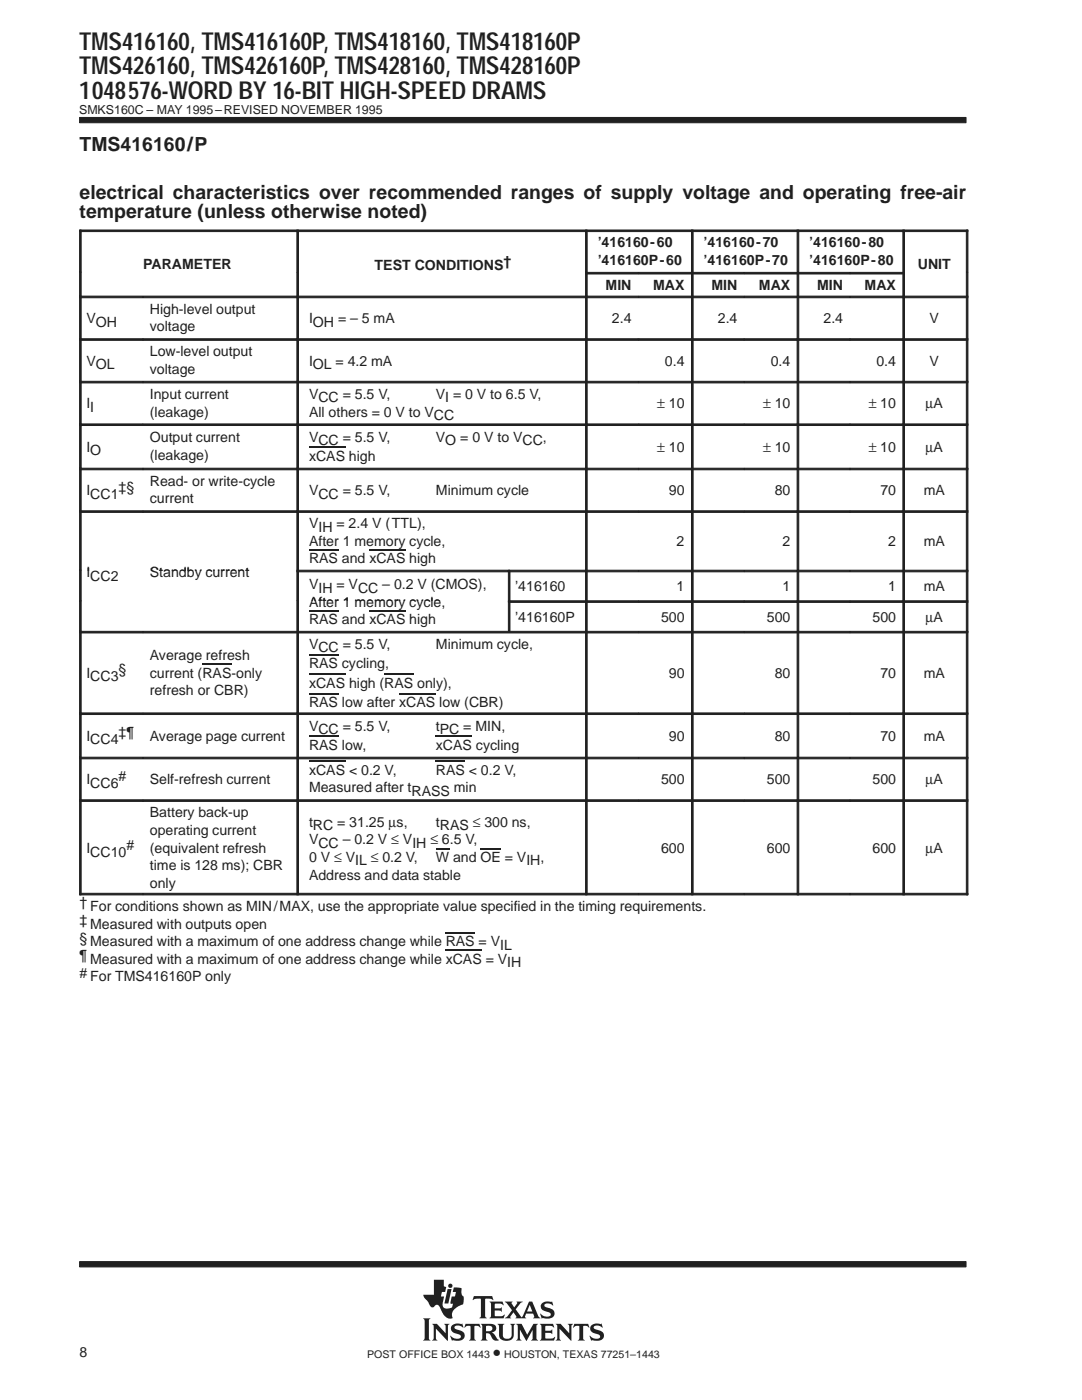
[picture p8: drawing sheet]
<svg xmlns="http://www.w3.org/2000/svg" width="216mm" height="279mm" viewBox="0 0 216 279" stroke-linecap="round" stroke-linejoin="round" font-family="sans-serif">
<g fill="#231f20" stroke="#231f20" stroke-width=".2">
<path d="M15.9 23.4h176.9v1.1h-176.9z" fill-rule="evenodd"/>
<path d="M15.9 251.8h176.9v1h-176.9z" fill-rule="evenodd"/>
</g>
<g fill="#231f20">
<path d="M89.3 257.3h.8l-.6 2.8h-.8z"/>
<path d="M95.9 264.2h2.1a.85 .85 0 0 1 1 .8 .85 .85 0 0 1-.9 .9l.4 .3 .7 1 .4 .2-.2 .1a1.11 1.11 0 0 1-1.4-.9l-.3-.4-.7-.1v1l.3 .4h-1.4l.3-.5v-2.3z" fill-rule="evenodd"/>
<path d="M100.7 259.8h1.6l-.2 .4 .5 .7 .6-.8-.1-.3h1.2l-.5 .3-.9 1.2 1 1.5a.22 .22 0 0 0 .3 0 .22 .22 0 0 0 .1-.2l1.3-2.8h.6l1.2 2.8 .4 .5-1.4-.1a.24 .24 0 0 0 .2-.1 .24 .24 0 0 0 0-.3l-.2-.4h-1.4l-.3 .6 .3 .3h-2.2l.2-.4-.5-.8-.7 .9 .2 .3h-1.3l.5-.4 1-1.2z" fill-rule="evenodd"/>
<path d="M118 264.5a2.12 2.12 0 0 1 1.9-.2l.1-.2 .3 .8-.8-.3h-.7a.35 .35 0 0 0-.3 .2 .35 .35 0 0 0 .2 .4l.5 .2a1.16 1.16 0 0 1 1.2 1.6 1.23 1.23 0 0 1-1.1 .6l-1.1-.1-.2 .1-.4-1 .9 .5 .7 .1a.47 .47 0 0 0 .6-.5 .47 .47 0 0 0-.6-.4 1.29 1.29 0 0 1-1.4-1.5z" fill-rule="evenodd"/>
<path d="M114.6 264.2h2.8l.2 .8-.5-.4h-.6l-.1 .1v2.4l.3 .4h-1.4l.3-.4v-2.4l-.1-.1h-.6l-.6 .4z" fill-rule="evenodd"/>
<path d="M107.7 264.2h2.6l.2 .8-.6-.4-1.1 .1v.9h1l.4-.3v.9l-.3-.2h-1.1v1.1h1.4l.5-.3-.2 .7h-2.8l.3-.5v-2.3z" fill-rule="evenodd"/>
<path d="M110.9 264.2h1l1.7 1.9v-1.5l-.3-.4h1l-.3 .4v3l-2.4-2.4v1.9l.3 .4h-1l.3-.4v-2.5z" fill-rule="evenodd"/>
<path d="M103 264.2h1.1l1.1 2.2 1.2-2.2h.9l-.3 .4v2.5l.4 .4h-1.4l.3-.4v-1.7l-1.3 2.2-1.3-2.3v1.8l.4 .4h-1.1l.3-.5v-2.3z" fill-rule="evenodd"/>
<path d="M90.2 264.5a2.17 2.17 0 0 1 1.9-.2l.1-.2 .3 .8-.8-.3h-.7a.36 .36 0 0 0-.3 .4 .36 .36 0 0 0 .4 .3l.3 .1a1.19 1.19 0 0 1 1.3 1.5l-.1 .1a1.23 1.23 0 0 1-1.1 .6l-1.1-.1-.2 .1-.4-1h.1a1.37 1.37 0 0 0 2.1 .2 .6 .6 0 0 0-.8-.6 1.08 1.08 0 0 1-1-.5 1.08 1.08 0 0 1 0-1.1z" fill-rule="evenodd"/>
<path d="M92.9 264.2h2.8l.2 .8-.5-.4h-.6l-.1 .1v2.4l.3 .4h-1.4l.2-.2 .1-.3v-2.3l-.7-.1-.6 .4z" fill-rule="evenodd"/>
<path d="M99.3 264.2h1.3l-.3 .3 .1 2.2 .2 .4 .8 .1a.73 .73 0 0 0 .7-.8v-1.9l-.3-.3h1l-.3 .3v2a1.56 1.56 0 0 1-1.3 1.1 1.56 1.56 0 0 1-1.5-.6l-.1-2.5z" fill-rule="evenodd"/>
<path d="M86.2 264.2h1l1.7 1.9v-1.5l-.3-.4h1.1l-.3 .3v3.1l-2.4-2.4v1.9l.3 .4h-1.1l.3-.5v-2.3z" fill-rule="evenodd"/>
<path d="M84.4 263.1h1.5l-.3 .3v3.8l.3 .3h-1.5l.3-.5v-3.4z" fill-rule="evenodd"/>
<path d="M94.6 258.7h3.6l.2 .8-.7-.3-.9 .1v3.4l.3 .4h-1.4l.3-.4v-3.4l-1-.1-.7 .2z" fill-rule="evenodd"/>
<path d="M97.7 259.8h2.6l.2 .7-.7-.3h-1.1v.9h1.1l.3-.2v.9l-.3-.2-1.1-.1v1.1l.1 .1h1.3l.5-.4 .1 .1-.2 .7h-2.8l.3-.6v-2.2z" fill-rule="evenodd"/>
<path d="M108.1 260.2l.1-.1a1.87 1.87 0 0 1 1.4-.3l.4 .1 .2-.2 .2 .8-1.1-.4a.44 .44 0 0 0-.7 .4 .44 .44 0 0 0 .6 .4 1.34 1.34 0 0 1 1.4 1.4 1.13 1.13 0 0 1-1.1 .9l-.8-.1a.37 .37 0 0 0-.6 .1l-.3-1 .1-.1 .6 .5 .8 .2a.47 .47 0 0 0 .6-.5 .47 .47 0 0 0-.5-.5h-.2a1.11 1.11 0 0 1-1.2-1.6z" fill-rule="evenodd"/>
<path d="M86.6 255.4h2v1.3l.4 .2-.2 .9h-.6l-.2 .9h.6l-.2 1.1a1.11 1.11 0 0 0 .3 1.3l.6 .1 .9-.3 .2-.7-.5-.1 .2-1.4h.7l.2-.9h-.7l.3-.9 1.5 .2v.9l.1 .5 .3 .2v1a.54 .54 0 0 1-.4 .7l-.4 .2a2.35 2.35 0 0 0-1.5 1.6v.4a.29 .29 0 0 1 .1 .3 .29 .29 0 0 1-.2 .2l-.1 .1a2.21 2.21 0 0 1-2-1.9l-.1-.1a.68 .68 0 0 0-.5-.8 .68 .68 0 0 0-.8 .4 .88 .88 0 0 1-1.1-.8l-.8-1-.2-.6h2.1z" fill-rule="evenodd"/>
<circle cx="89.9" cy="256.6" r=".43"/>
</g>
<g fill="#fff">
<path d="M105.7 260.4l.5 1.3h-1z"/>
<path d="M97 264.7l.6-.1a.56 .56 0 0 1 .7 .5 .56 .56 0 0 1-.7 .6h-.6z" fill-rule="evenodd"/>
</g>
<g fill="#231f20" stroke="#231f20" stroke-width=".2">
<path d="M15.9 45.9h.3v8.4h-.3z" fill-rule="evenodd"/>
<path d="M15.9 45.9h43.3v.3h-43.3z" fill-rule="evenodd"/>
<path d="M59.2 45.9h.4v8.4h-.4z" fill-rule="evenodd"/>
<path d="M59.2 45.9h57.6v.3h-57.6z" fill-rule="evenodd"/>
<path d="M116.8 45.9h.4v8.4h-.4z" fill-rule="evenodd"/>
<path d="M116.8 45.9h21.2v.3h-21.2z" fill-rule="evenodd"/>
<path d="M138 45.9h.3v8.4h-.3z" fill-rule="evenodd"/>
<path d="M138 45.9h21v.3h-21z" fill-rule="evenodd"/>
<path d="M159.1 45.9h.3v8.4h-.3z" fill-rule="evenodd"/>
<path d="M159.1 45.9h21v.3h-21z" fill-rule="evenodd"/>
<path d="M180.2 45.9h.3v8.4h-.3z" fill-rule="evenodd"/>
<path d="M192.8 45.9h.3v8.4h-.3z" fill-rule="evenodd"/>
<path d="M180.2 45.9h12.9v.3h-12.9z" fill-rule="evenodd"/>
<path d="M15.9 54.4h.3v4.7h-.3z" fill-rule="evenodd"/>
<path d="M59.2 54.4h.4v4.7h-.4z" fill-rule="evenodd"/>
<path d="M116.8 54.4h.4v4.7h-.4z" fill-rule="evenodd"/>
<path d="M116.8 54.4h10.6v.3h-10.6z" fill-rule="evenodd"/>
<path d="M127.4 54.4h10.6v.3h-10.6z" fill-rule="evenodd"/>
<path d="M138 54.4h.3v4.7h-.3z" fill-rule="evenodd"/>
<path d="M138 54.4h10.5v.3h-10.5z" fill-rule="evenodd"/>
<path d="M148.5 54.4h10.5v.3h-10.5z" fill-rule="evenodd"/>
<path d="M159.1 54.4h.3v4.7h-.3z" fill-rule="evenodd"/>
<path d="M159.1 54.4h10.5v.3h-10.5z" fill-rule="evenodd"/>
<path d="M169.6 54.4h10.5v.3h-10.5z" fill-rule="evenodd"/>
<path d="M180.2 54.4h.3v4.7h-.3z" fill-rule="evenodd"/>
<path d="M192.8 54.4h.3v4.7h-.3z" fill-rule="evenodd"/>
<path d="M15.9 59.1h.3v8.5h-.3z" fill-rule="evenodd"/>
<path d="M15.9 59.1h12.6v.3h-12.6z" fill-rule="evenodd"/>
<path d="M28.5 59.1h30.7v.3h-30.7z" fill-rule="evenodd"/>
<path d="M59.2 59.1h.4v8.5h-.4z" fill-rule="evenodd"/>
<path d="M59.2 59.1h57.6v.3h-57.6z" fill-rule="evenodd"/>
<path d="M116.8 59.1h.4v8.5h-.4z" fill-rule="evenodd"/>
<path d="M116.8 59.1h10.6v.3h-10.6z" fill-rule="evenodd"/>
<path d="M127.4 59.1h10.6v.3h-10.6z" fill-rule="evenodd"/>
<path d="M138 59.1h.3v8.5h-.3z" fill-rule="evenodd"/>
<path d="M138 59.1h10.5v.3h-10.5z" fill-rule="evenodd"/>
<path d="M148.5 59.1h10.5v.3h-10.5z" fill-rule="evenodd"/>
<path d="M159.1 59.1h.3v8.5h-.3z" fill-rule="evenodd"/>
<path d="M159.1 59.1h10.5v.3h-10.5z" fill-rule="evenodd"/>
<path d="M169.6 59.1h10.5v.3h-10.5z" fill-rule="evenodd"/>
<path d="M180.2 59.1h.3v8.5h-.3z" fill-rule="evenodd"/>
<path d="M192.8 59.1h.3v8.5h-.3z" fill-rule="evenodd"/>
<path d="M180.2 59.1h12.9v.3h-12.9z" fill-rule="evenodd"/>
<path d="M15.9 67.6h.3v8.5h-.3z" fill-rule="evenodd"/>
<path d="M15.9 67.6h12.6v.3h-12.6z" fill-rule="evenodd"/>
<path d="M28.5 67.6h30.7v.3h-30.7z" fill-rule="evenodd"/>
<path d="M59.2 67.6h.4v8.5h-.4z" fill-rule="evenodd"/>
<path d="M59.2 67.6h57.6v.3h-57.6z" fill-rule="evenodd"/>
<path d="M116.8 67.6h.4v8.5h-.4z" fill-rule="evenodd"/>
<path d="M116.8 67.6h10.6v.3h-10.6z" fill-rule="evenodd"/>
<path d="M127.4 67.6h10.6v.3h-10.6z" fill-rule="evenodd"/>
<path d="M138 67.6h.3v8.5h-.3z" fill-rule="evenodd"/>
<path d="M138 67.6h10.5v.3h-10.5z" fill-rule="evenodd"/>
<path d="M148.5 67.6h10.5v.3h-10.5z" fill-rule="evenodd"/>
<path d="M159.1 67.6h.3v8.5h-.3z" fill-rule="evenodd"/>
<path d="M159.1 67.6h10.5v.3h-10.5z" fill-rule="evenodd"/>
<path d="M169.6 67.6h10.5v.3h-10.5z" fill-rule="evenodd"/>
<path d="M180.2 67.6h.3v8.5h-.3z" fill-rule="evenodd"/>
<path d="M192.8 67.6h.3v8.5h-.3z" fill-rule="evenodd"/>
<path d="M180.2 67.6h12.9v.3h-12.9z" fill-rule="evenodd"/>
<path d="M15.9 76.1h.3v8.5h-.3z" fill-rule="evenodd"/>
<path d="M15.9 76.1h12.6v.3h-12.6z" fill-rule="evenodd"/>
<path d="M28.5 76.1h30.7v.3h-30.7z" fill-rule="evenodd"/>
<path d="M59.2 76.1h.4v8.5h-.4z" fill-rule="evenodd"/>
<path d="M59.2 76.1h57.6v.3h-57.6z" fill-rule="evenodd"/>
<path d="M116.8 76.1h.4v8.5h-.4z" fill-rule="evenodd"/>
<path d="M116.8 76.1h10.6v.3h-10.6z" fill-rule="evenodd"/>
<path d="M127.4 76.1h10.6v.3h-10.6z" fill-rule="evenodd"/>
<path d="M138 76.1h.3v8.5h-.3z" fill-rule="evenodd"/>
<path d="M138 76.1h10.5v.3h-10.5z" fill-rule="evenodd"/>
<path d="M148.5 76.1h10.5v.3h-10.5z" fill-rule="evenodd"/>
<path d="M159.1 76.1h.3v8.5h-.3z" fill-rule="evenodd"/>
<path d="M159.1 76.1h10.5v.3h-10.5z" fill-rule="evenodd"/>
<path d="M169.6 76.1h10.5v.3h-10.5z" fill-rule="evenodd"/>
<path d="M180.2 76.1h.3v8.5h-.3z" fill-rule="evenodd"/>
<path d="M192.8 76.1h.3v8.5h-.3z" fill-rule="evenodd"/>
<path d="M180.2 76.1h12.9v.3h-12.9z" fill-rule="evenodd"/>
<path d="M15.9 84.6h.3v8.8h-.3z" fill-rule="evenodd"/>
<path d="M15.9 84.6h12.6v.3h-12.6z" fill-rule="evenodd"/>
<path d="M28.5 84.6h30.7v.3h-30.7z" fill-rule="evenodd"/>
<path d="M59.2 84.6h.4v8.8h-.4z" fill-rule="evenodd"/>
<path d="M59.2 84.6h57.6v.3h-57.6z" fill-rule="evenodd"/>
<path d="M116.8 84.6h.4v8.8h-.4z" fill-rule="evenodd"/>
<path d="M116.8 84.6h10.6v.3h-10.6z" fill-rule="evenodd"/>
<path d="M127.4 84.6h10.6v.3h-10.6z" fill-rule="evenodd"/>
<path d="M138 84.6h.3v8.8h-.3z" fill-rule="evenodd"/>
<path d="M138 84.6h10.5v.3h-10.5z" fill-rule="evenodd"/>
<path d="M148.5 84.6h10.5v.3h-10.5z" fill-rule="evenodd"/>
<path d="M159.1 84.6h.3v8.8h-.3z" fill-rule="evenodd"/>
<path d="M159.1 84.6h10.5v.3h-10.5z" fill-rule="evenodd"/>
<path d="M169.6 84.6h10.5v.3h-10.5z" fill-rule="evenodd"/>
<path d="M180.2 84.6h.3v8.8h-.3z" fill-rule="evenodd"/>
<path d="M192.8 84.6h.3v8.8h-.3z" fill-rule="evenodd"/>
<path d="M180.2 84.6h12.9v.3h-12.9z" fill-rule="evenodd"/>
<path d="M15.9 93.4h.3v8.5h-.3z" fill-rule="evenodd"/>
<path d="M15.9 93.4h12.6v.4h-12.6z" fill-rule="evenodd"/>
<path d="M28.5 93.4h30.7v.4h-30.7z" fill-rule="evenodd"/>
<path d="M59.2 93.4h.4v8.5h-.4z" fill-rule="evenodd"/>
<path d="M59.2 93.4h57.6v.4h-57.6z" fill-rule="evenodd"/>
<path d="M116.8 93.4h.4v8.5h-.4z" fill-rule="evenodd"/>
<path d="M116.8 93.4h10.6v.4h-10.6z" fill-rule="evenodd"/>
<path d="M127.4 93.4h10.6v.4h-10.6z" fill-rule="evenodd"/>
<path d="M138 93.4h.3v8.5h-.3z" fill-rule="evenodd"/>
<path d="M138 93.4h10.5v.4h-10.5z" fill-rule="evenodd"/>
<path d="M148.5 93.4h10.5v.4h-10.5z" fill-rule="evenodd"/>
<path d="M159.1 93.4h.3v8.5h-.3z" fill-rule="evenodd"/>
<path d="M159.1 93.4h10.5v.4h-10.5z" fill-rule="evenodd"/>
<path d="M169.6 93.4h10.5v.4h-10.5z" fill-rule="evenodd"/>
<path d="M180.2 93.4h.3v8.5h-.3z" fill-rule="evenodd"/>
<path d="M192.8 93.4h.3v8.5h-.3z" fill-rule="evenodd"/>
<path d="M180.2 93.4h12.9v.4h-12.9z" fill-rule="evenodd"/>
<path d="M15.9 101.9h.3v11.9h-.3z" fill-rule="evenodd"/>
<path d="M15.9 101.9h12.6v.4h-12.6z" fill-rule="evenodd"/>
<path d="M28.5 101.9h30.7v.4h-30.7z" fill-rule="evenodd"/>
<path d="M59.2 101.9h.4v11.9h-.4z" fill-rule="evenodd"/>
<path d="M59.2 101.9h57.6v.4h-57.6z" fill-rule="evenodd"/>
<path d="M116.8 101.9h.4v11.9h-.4z" fill-rule="evenodd"/>
<path d="M116.8 101.9h10.6v.4h-10.6z" fill-rule="evenodd"/>
<path d="M127.4 101.9h10.6v.4h-10.6z" fill-rule="evenodd"/>
<path d="M138 101.9h.3v11.9h-.3z" fill-rule="evenodd"/>
<path d="M138 101.9h10.5v.4h-10.5z" fill-rule="evenodd"/>
<path d="M148.5 101.9h10.5v.4h-10.5z" fill-rule="evenodd"/>
<path d="M159.1 101.9h.3v11.9h-.3z" fill-rule="evenodd"/>
<path d="M159.1 101.9h10.5v.4h-10.5z" fill-rule="evenodd"/>
<path d="M169.6 101.9h10.5v.4h-10.5z" fill-rule="evenodd"/>
<path d="M180.2 101.9h.3v11.9h-.3z" fill-rule="evenodd"/>
<path d="M192.8 101.9h.3v11.9h-.3z" fill-rule="evenodd"/>
<path d="M180.2 101.9h12.9v.4h-12.9z" fill-rule="evenodd"/>
<path d="M15.9 113.8h.3v6.1h-.3z" fill-rule="evenodd"/>
<path d="M59.2 113.8h.4v6.1h-.4z" fill-rule="evenodd"/>
<path d="M59.2 113.8h42.2v.3h-42.2z" fill-rule="evenodd"/>
<path d="M101.4 113.8h.4v6.1h-.4z" fill-rule="evenodd"/>
<path d="M101.4 113.8h15.4v.3h-15.4z" fill-rule="evenodd"/>
<path d="M116.8 113.8h.4v6.1h-.4z" fill-rule="evenodd"/>
<path d="M116.8 113.8h10.6v.3h-10.6z" fill-rule="evenodd"/>
<path d="M127.4 113.8h10.6v.3h-10.6z" fill-rule="evenodd"/>
<path d="M138 113.8h.3v6.1h-.3z" fill-rule="evenodd"/>
<path d="M138 113.8h10.5v.3h-10.5z" fill-rule="evenodd"/>
<path d="M148.5 113.8h10.5v.3h-10.5z" fill-rule="evenodd"/>
<path d="M159.1 113.8h.3v6.1h-.3z" fill-rule="evenodd"/>
<path d="M159.1 113.8h10.5v.3h-10.5z" fill-rule="evenodd"/>
<path d="M169.6 113.8h10.5v.3h-10.5z" fill-rule="evenodd"/>
<path d="M180.2 113.8h.3v6.1h-.3z" fill-rule="evenodd"/>
<path d="M192.8 113.8h.3v6.1h-.3z" fill-rule="evenodd"/>
<path d="M180.2 113.8h12.9v.3h-12.9z" fill-rule="evenodd"/>
<path d="M15.9 119.9h.3v6.1h-.3z" fill-rule="evenodd"/>
<path d="M59.2 119.9h.4v6.1h-.4z" fill-rule="evenodd"/>
<path d="M101.4 119.9h.4v6.1h-.4z" fill-rule="evenodd"/>
<path d="M101.4 119.9h15.4v.3h-15.4z" fill-rule="evenodd"/>
<path d="M116.8 119.9h.4v6.1h-.4z" fill-rule="evenodd"/>
<path d="M116.8 119.9h10.6v.3h-10.6z" fill-rule="evenodd"/>
<path d="M127.4 119.9h10.6v.3h-10.6z" fill-rule="evenodd"/>
<path d="M138 119.9h.3v6.1h-.3z" fill-rule="evenodd"/>
<path d="M138 119.9h10.5v.3h-10.5z" fill-rule="evenodd"/>
<path d="M148.5 119.9h10.5v.3h-10.5z" fill-rule="evenodd"/>
<path d="M159.1 119.9h.3v6.1h-.3z" fill-rule="evenodd"/>
<path d="M159.1 119.9h10.5v.3h-10.5z" fill-rule="evenodd"/>
<path d="M169.6 119.9h10.5v.3h-10.5z" fill-rule="evenodd"/>
<path d="M180.2 119.9h.3v6.1h-.3z" fill-rule="evenodd"/>
<path d="M192.8 119.9h.3v6.1h-.3z" fill-rule="evenodd"/>
<path d="M180.2 119.9h12.9v.3h-12.9z" fill-rule="evenodd"/>
<path d="M15.9 126h.3v16.3h-.3z" fill-rule="evenodd"/>
<path d="M15.9 126h12.6v.3h-12.6z" fill-rule="evenodd"/>
<path d="M28.5 126h30.7v.3h-30.7z" fill-rule="evenodd"/>
<path d="M59.2 126h.4v16.3h-.4z" fill-rule="evenodd"/>
<path d="M59.2 126h57.6v.3h-57.6z" fill-rule="evenodd"/>
<path d="M116.8 126h.4v16.3h-.4z" fill-rule="evenodd"/>
<path d="M116.8 126h10.6v.3h-10.6z" fill-rule="evenodd"/>
<path d="M127.4 126h10.6v.3h-10.6z" fill-rule="evenodd"/>
<path d="M138 126h.3v16.3h-.3z" fill-rule="evenodd"/>
<path d="M138 126h10.5v.3h-10.5z" fill-rule="evenodd"/>
<path d="M148.5 126h10.5v.3h-10.5z" fill-rule="evenodd"/>
<path d="M159.1 126h.3v16.3h-.3z" fill-rule="evenodd"/>
<path d="M159.1 126h10.5v.3h-10.5z" fill-rule="evenodd"/>
<path d="M169.6 126h10.5v.3h-10.5z" fill-rule="evenodd"/>
<path d="M180.2 126h.3v16.3h-.3z" fill-rule="evenodd"/>
<path d="M192.8 126h.3v16.3h-.3z" fill-rule="evenodd"/>
<path d="M180.2 126h12.9v.3h-12.9z" fill-rule="evenodd"/>
<path d="M15.9 142.3h.3v8.8h-.3z" fill-rule="evenodd"/>
<path d="M15.9 142.3h12.6v.3h-12.6z" fill-rule="evenodd"/>
<path d="M28.5 142.3h30.7v.3h-30.7z" fill-rule="evenodd"/>
<path d="M59.2 142.3h.4v8.8h-.4z" fill-rule="evenodd"/>
<path d="M59.2 142.3h57.6v.3h-57.6z" fill-rule="evenodd"/>
<path d="M116.8 142.3h.4v8.8h-.4z" fill-rule="evenodd"/>
<path d="M116.8 142.3h10.6v.3h-10.6z" fill-rule="evenodd"/>
<path d="M127.4 142.3h10.6v.3h-10.6z" fill-rule="evenodd"/>
<path d="M138 142.3h.3v8.8h-.3z" fill-rule="evenodd"/>
<path d="M138 142.3h10.5v.3h-10.5z" fill-rule="evenodd"/>
<path d="M148.5 142.3h10.5v.3h-10.5z" fill-rule="evenodd"/>
<path d="M159.1 142.3h.3v8.8h-.3z" fill-rule="evenodd"/>
<path d="M159.1 142.3h10.5v.3h-10.5z" fill-rule="evenodd"/>
<path d="M169.6 142.3h10.5v.3h-10.5z" fill-rule="evenodd"/>
<path d="M180.2 142.3h.3v8.8h-.3z" fill-rule="evenodd"/>
<path d="M192.8 142.3h.3v8.8h-.3z" fill-rule="evenodd"/>
<path d="M180.2 142.3h12.9v.3h-12.9z" fill-rule="evenodd"/>
<path d="M15.9 151.1h.3v8.5h-.3z" fill-rule="evenodd"/>
<path d="M15.9 151.1h12.6v.3h-12.6z" fill-rule="evenodd"/>
<path d="M28.5 151.1h30.7v.3h-30.7z" fill-rule="evenodd"/>
<path d="M59.2 151.1h.4v8.5h-.4z" fill-rule="evenodd"/>
<path d="M59.2 151.1h57.6v.3h-57.6z" fill-rule="evenodd"/>
<path d="M116.8 151.1h.4v8.5h-.4z" fill-rule="evenodd"/>
<path d="M116.8 151.1h10.6v.3h-10.6z" fill-rule="evenodd"/>
<path d="M127.4 151.1h10.6v.3h-10.6z" fill-rule="evenodd"/>
<path d="M138 151.1h.3v8.5h-.3z" fill-rule="evenodd"/>
<path d="M138 151.1h10.5v.3h-10.5z" fill-rule="evenodd"/>
<path d="M148.5 151.1h10.5v.3h-10.5z" fill-rule="evenodd"/>
<path d="M159.1 151.1h.3v8.5h-.3z" fill-rule="evenodd"/>
<path d="M159.1 151.1h10.5v.3h-10.5z" fill-rule="evenodd"/>
<path d="M169.6 151.1h10.5v.3h-10.5z" fill-rule="evenodd"/>
<path d="M180.2 151.1h.3v8.5h-.3z" fill-rule="evenodd"/>
<path d="M192.8 151.1h.3v8.5h-.3z" fill-rule="evenodd"/>
<path d="M180.2 151.1h12.9v.3h-12.9z" fill-rule="evenodd"/>
<path d="M15.9 159.6h.3v19h-.3z" fill-rule="evenodd"/>
<path d="M15.9 159.6h12.6v.3h-12.6z" fill-rule="evenodd"/>
<path d="M15.9 178.3h12.6v.3h-12.6z" fill-rule="evenodd"/>
<path d="M28.5 159.6h30.7v.3h-30.7z" fill-rule="evenodd"/>
<path d="M28.5 178.3h30.7v.3h-30.7z" fill-rule="evenodd"/>
<path d="M59.2 159.6h.4v19h-.4z" fill-rule="evenodd"/>
<path d="M59.2 159.6h57.6v.3h-57.6z" fill-rule="evenodd"/>
<path d="M59.2 178.3h57.6v.3h-57.6z" fill-rule="evenodd"/>
<path d="M116.8 159.6h.4v19h-.4z" fill-rule="evenodd"/>
<path d="M116.8 159.6h10.6v.3h-10.6z" fill-rule="evenodd"/>
<path d="M116.8 178.3h10.6v.3h-10.6z" fill-rule="evenodd"/>
<path d="M127.4 159.6h10.6v.3h-10.6z" fill-rule="evenodd"/>
<path d="M127.4 178.3h10.6v.3h-10.6z" fill-rule="evenodd"/>
<path d="M138 159.6h.3v19h-.3z" fill-rule="evenodd"/>
<path d="M138 159.6h10.5v.3h-10.5z" fill-rule="evenodd"/>
<path d="M138 178.3h10.5v.3h-10.5z" fill-rule="evenodd"/>
<path d="M148.5 159.6h10.5v.3h-10.5z" fill-rule="evenodd"/>
<path d="M148.5 178.3h10.5v.3h-10.5z" fill-rule="evenodd"/>
<path d="M159.1 159.6h.3v19h-.3z" fill-rule="evenodd"/>
<path d="M159.1 159.6h10.5v.3h-10.5z" fill-rule="evenodd"/>
<path d="M159.1 178.3h10.5v.3h-10.5z" fill-rule="evenodd"/>
<path d="M169.6 159.6h10.5v.3h-10.5z" fill-rule="evenodd"/>
<path d="M169.6 178.3h10.5v.3h-10.5z" fill-rule="evenodd"/>
<path d="M180.2 159.6h.3v19h-.3z" fill-rule="evenodd"/>
<path d="M192.8 159.6h.3v19h-.3z" fill-rule="evenodd"/>
<path d="M180.2 159.6h12.9v.3h-12.9z" fill-rule="evenodd"/>
<path d="M180.2 178.3h12.9v.3h-12.9z" fill-rule="evenodd"/>
</g>
<g fill="none" stroke="#231f20" stroke-width=".36">
<path d="M61.7 89.3h7.2M61.7 109.8h5.8M73.7 109.8h7.2M40.4 132.6h5.8M61.7 121.9h5.8M61.7 130.7h5.8M61.7 134.6h7.2M61.7 138.4h5.8M73.7 121.9h7.2M76.7 134.6h5.8M79.6 138.4h7.3M61.7 147h5.8"/>
<path d="M61.7 152h7.2M87 147h7.2M87 152h5.8M87 169.3h2.6M95.9 169.3h4.1M88.9 186.2h5.8M88.9 189.7h7.2"/>
</g>
<g font-size="4.9" fill="#231f20">
<text x="15.8" y="9.9">TMS416160, TMS416160P, TMS418160, TMS418160P</text>
<text x="15.8" y="14.8">TMS426160, TMS426160P, TMS428160, TMS428160P</text>
<text x="15.8" y="19.7">1048576-WORD BY 16-BIT HIGH-SPEED DRAMS</text>
</g>
<g font-size="3.9" fill="#231f20">
<text x="15.9" y="30.2">TMS416160/P</text>
<text x="15.9" y="39.7">electrical characteristics over recommended ranges of supply voltage and operating free-air</text>
<text x="15.9" y="43.5">temperature (unless otherwise noted)</text>
</g>
<text font-size="3.5" fill="#231f20" x="98.4" y="271">•</text>
<g font-size="2.8" fill="#231f20">
<text x="28.6" y="53.8">PARAMETER</text>
<text x="74.8" y="53.9">TEST CONDITIONS†</text>
<text x="119.3" y="49.4">’416160-60</text>
<text x="119.3" y="52.9">’416160P-60</text>
<text x="140.4" y="49.4">’416160-70</text>
<text x="140.4" y="52.9">’416160P-70</text>
<text x="161.5" y="49.4">’416160-80</text>
<text x="161.5" y="52.9">’416160P-80</text>
<text x="183.1" y="53.8">UNIT</text>
<text x="120.8" y="57.8">MIN</text>
<text x="130.3" y="57.8">MAX</text>
<text x="142" y="57.8">MIN</text>
<text x="151.4" y="57.8">MAX</text>
<text x="163.1" y="57.8">MIN</text>
<text x="172.5" y="57.8">MAX</text>
<text x="17.2" y="64.5">VOH</text>
<text x="29.9" y="62.6">High-level output</text>
<text x="61.7" y="64.5">IOH = – 5 mA</text>
<text x="122.1" y="64.5">2.4</text>
<text x="143.2" y="64.5">2.4</text>
<text x="164.3" y="64.5">2.4</text>
<text x="185.5" y="64.5">V</text>
<text x="29.9" y="66.1">voltage</text>
<text x="29.9" y="71.1">Low-level output</text>
<text x="17.2" y="73">VOL</text>
<text x="29.9" y="74.6">voltage</text>
<text x="61.7" y="73">IOL = 4.2 mA</text>
<text x="132.7" y="73">0.4</text>
<text x="153.8" y="73">0.4</text>
<text x="174.9" y="73">0.4</text>
<text x="185.5" y="73">V</text>
<text x="17.2" y="81.5">II</text>
<text x="29.9" y="79.6">Input current</text>
<text x="29.9" y="83.1">(leakage)</text>
<text x="61.7" y="79.6">VCC = 5.5 V,</text>
<text x="61.7" y="83.1">All others = 0 V to VCC</text>
<text x="87" y="79.6">VI = 0 V to 6.5 V,</text>
<text x="131.1" y="81.5">± 10</text>
<text x="152.3" y="81.5">± 10</text>
<text x="173.3" y="81.5">± 10</text>
<text x="184.7" y="81.5">µA</text>
<text x="29.9" y="88.3">Output current</text>
<text x="61.7" y="88.1">VCC = 5.5 V,</text>
<text x="87" y="88.1">VO = 0 V to VCC,</text>
<text x="17.2" y="90.1">IO</text>
<text x="29.9" y="91.8">(leakage)</text>
<text x="61.7" y="92">xCAS high</text>
<text x="131.1" y="90.1">± 10</text>
<text x="152.3" y="90.1">± 10</text>
<text x="173.3" y="90.1">± 10</text>
<text x="184.7" y="90.1">µA</text>
<text x="17.2" y="98.8">ICC1‡§</text>
<text x="29.9" y="97">Read- or write-cycle</text>
<text x="29.9" y="100.5">current</text>
<text x="61.7" y="98.8">VCC = 5.5 V,</text>
<text x="87" y="98.8">Minimum cycle</text>
<text x="133.5" y="98.8">90</text>
<text x="154.6" y="98.8">80</text>
<text x="175.7" y="98.8">70</text>
<text x="184.3" y="98.8">mA</text>
<text x="61.7" y="105.4">VIH = 2.4 V (TTL),</text>
<text x="61.7" y="108.9">After 1 memory cycle,</text>
<text x="61.7" y="112.4">RAS and xCAS high</text>
<text x="135" y="109">2</text>
<text x="156.1" y="109">2</text>
<text x="177.2" y="109">2</text>
<text x="184.3" y="109">mA</text>
<text x="17.2" y="115.2">ICC2</text>
<text x="17.2" y="115.2">I</text>
<text x="29.9" y="115.2">Standby current</text>
<text x="61.7" y="117.6">VIH = VCC – 0.2 V (CMOS),</text>
<text x="102.8" y="118">’416160</text>
<text x="135" y="118">1</text>
<text x="156.1" y="118">1</text>
<text x="177.2" y="118">1</text>
<text x="184.3" y="118">mA</text>
<text x="61.7" y="124.6">RAS and xCAS high</text>
<text x="61.7" y="121.1">After 1 memory cycle</text>
<text x="61.7" y="121.1">After 1 memory cycle,</text>
<text x="102.8" y="124.1">’416160P</text>
<text x="131.9" y="124.1">500</text>
<text x="153" y="124.1">500</text>
<text x="174.1" y="124.1">500</text>
<text x="184.7" y="124.1">µA</text>
<text x="29.9" y="131.7">Average refresh</text>
<text x="61.7" y="129.5">VCC = 5.5 V,</text>
<text x="87" y="129.5">Minimum cycle,</text>
<text x="17.2" y="135.3">ICC3§</text>
<text x="29.9" y="135.2">current (RAS-only</text>
<text x="61.7" y="133.4">RAS cycling,</text>
<text x="61.7" y="137.3">xCAS high (RAS only),</text>
<text x="133.5" y="135.3">90</text>
<text x="154.6" y="135.3">80</text>
<text x="175.7" y="135.3">70</text>
<text x="184.3" y="135.3">mA</text>
<text x="29.9" y="138.7">refresh or CBR)</text>
<text x="61.7" y="141.1">RAS low after xCAS low (CBR)</text>
<text x="17.2" y="147.8">ICC4‡¶</text>
<text x="29.9" y="147.8">Average page current</text>
<text x="61.7" y="145.8">VCC = 5.5 V,</text>
<text x="61.7" y="149.7">RAS low,</text>
<text x="87" y="145.8">tPC = MIN,</text>
<text x="87" y="149.7">xCAS cycling</text>
<text x="133.5" y="147.8">90</text>
<text x="154.6" y="147.8">80</text>
<text x="175.7" y="147.8">70</text>
<text x="184.3" y="147.8">mA</text>
<text x="61.7" y="154.6">xCAS &lt; 0.2 V,</text>
<text x="87" y="154.6">RAS &lt; 0.2 V,</text>
<text x="17.2" y="156.5">ICC6#</text>
<text x="29.9" y="156.5">Self-refresh current</text>
<text x="61.7" y="158.2">Measured after tRASS min</text>
<text x="131.9" y="156.5">500</text>
<text x="153" y="156.5">500</text>
<text x="174.1" y="156.5">500</text>
<text x="184.7" y="156.5">µA</text>
<text x="29.9" y="163.1">Battery back-up</text>
<text x="29.9" y="166.7">operating current</text>
<text x="61.7" y="165">tRC = 31.25 µs,</text>
<text x="87" y="165">tRAS ≤ 300 ns,</text>
<text x="17.2" y="170.2">ICC10#</text>
<text x="29.9" y="170.2">(equivalent refresh</text>
<text x="29.9" y="173.7">time is 128 ms); CBR</text>
<text x="61.7" y="168.5">VCC – 0.2 V ≤ VIH ≤ 6.5 V,</text>
<text x="61.7" y="172">0 V ≤ VIL ≤ 0.2 V,</text>
<text x="87" y="172">W and OE = VIH,</text>
<text x="131.9" y="170.2">600</text>
<text x="153" y="170.2">600</text>
<text x="174.1" y="170.2">600</text>
<text x="184.7" y="170.2">µA</text>
<text x="29.9" y="177.2">only</text>
<text x="61.7" y="175.5">Address and data stable</text>
<text x="15.9" y="181.1">† For conditions shown as MIN/MAX, use the appropriate value specified in the timing requirements.</text>
<text x="15.9" y="184.6">‡ Measured with outputs open</text>
<text x="15.9" y="188.1">§ Measured with a maximum of one address change while RAS = V</text>
<text x="15.9" y="191.7">¶ Measured with a maximum of one address change while xCAS = V</text>
<text x="99.8" y="189.5">IL</text>
<text x="15.9" y="195.2"># For TMS416160P only</text>
<text x="101.2" y="193.1">IH</text>
<text x="15.9" y="270.7">8</text>
</g>
<text font-size="2.5" fill="#231f20" x="15.8" y="22.7">SMKS160C – MAY 1995–REVISED NOVEMBER 1995</text>
<g font-size="2.1" fill="#231f20">
<text x="73.3" y="271">POST OFFICE BOX 1443</text>
<text x="100.6" y="271">HOUSTON, TEXAS 77251–1443</text>
</g>
</svg>
